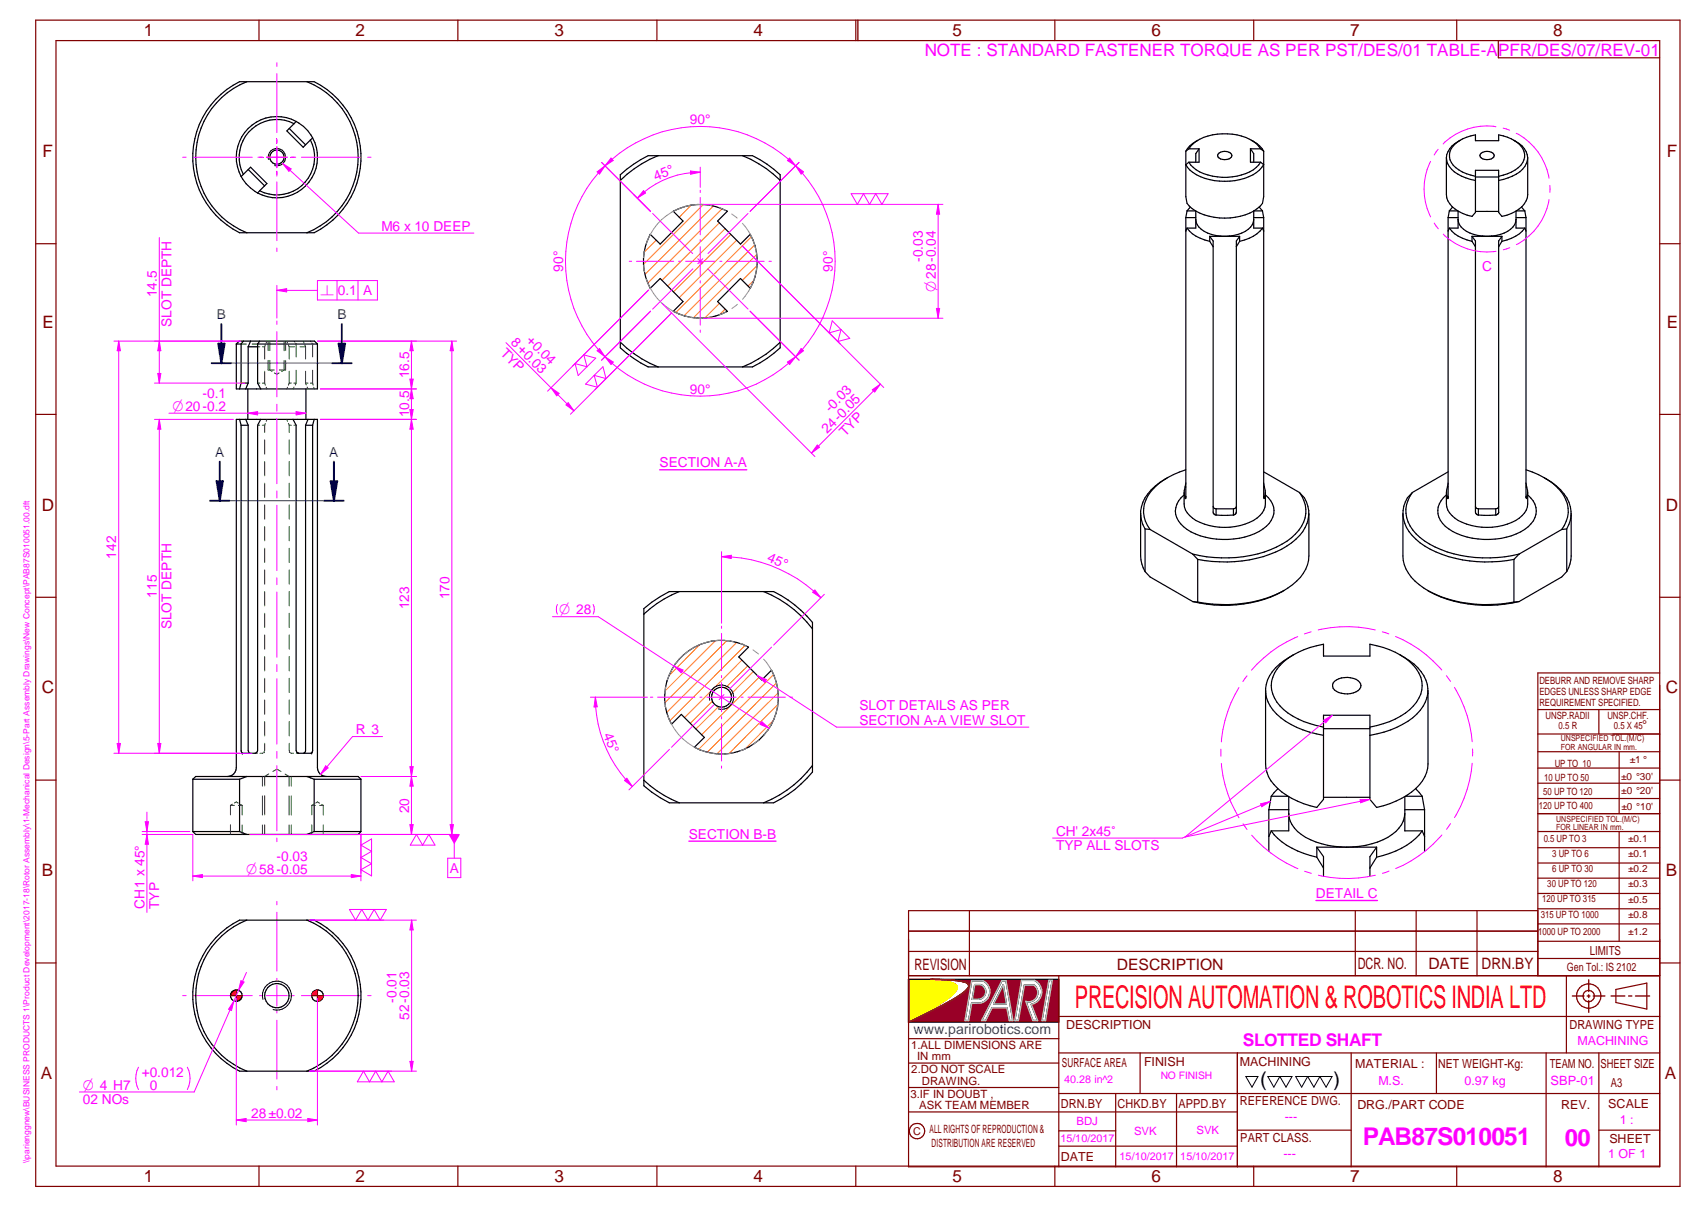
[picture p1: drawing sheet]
<svg xmlns="http://www.w3.org/2000/svg" width="420mm" height="297mm" viewBox="0 0 420 297" stroke-linecap="round" stroke-linejoin="round" font-family="sans-serif">
<g fill="none" stroke="#800000" stroke-width=".3">
<path d="M8.8 5h405v287h-405zM13.8 10h395v277h-395zM63.8 5v5M112.8 5v5M161.8 5v5M210.8 5v5M259.8 5v5M308.8 5v5M358.8 5v5M8.8 60h5M408.8 60h5M8.8 102h5"/>
<path d="M408.8 102h5M8.8 147h5M408.8 147h5M8.8 192h5M408.8 192h5M8.8 237h5M408.8 237h5M63.8 287v5M112.8 287v5M161.8 287v5M210.8 287v5M259.8 287v5"/>
<path d="M308.8 287v5M358.8 287v5"/>
</g>
<path d="M211.3 5v5" fill="none" stroke="#800000" stroke-width=".34"/>
<path d="M239.3 241.4h2.8a2.91 2.91 0 0 1 1.7 2.9 2.91 2.91 0 0 1-2.2 2.5l-2.3 .1-.7 4.3h-1zM246.7 241.3h1.1l1.7 9.9h-.9l-.6-3.2h-3.7l-1.5 3.2h-1zM251.6 241.3h3.2a3.2 3.2 0 0 1 1.7 3.2 3.2 3.2 0 0 1-2.5 2.7l1.6 4h-1.2l-1.8-4.8a2.25 2.25 0 0 0 2.8-1.1 2.25 2.25 0 0 0-.8-2.9h-2.3l-1.5 8.8h-.9zM258.3 241.3h.9l-1.7 9.9h-.9z" fill="none" stroke="#991b1e" stroke-width=".34"/>
<path d="M240.1 242.3h1.4a1.85 1.85 0 0 1 1.2 2 1.85 1.85 0 0 1-1.7 1.6h-1.5z" fill-rule="evenodd" fill="#990026"/>
<path d="M240.1 242.3h1.4a1.85 1.85 0 0 1 1.2 2 1.85 1.85 0 0 1-1.7 1.6h-1.5z" fill="none" stroke="#991b1e" stroke-width=".34"/>
<path d="M247.1 242.4l.8 4.7h-3.2z" fill="#990026"/>
<path d="M247.1 242.4l.8 4.7h-3.2z" fill="none" stroke="#991b1e" stroke-width=".34"/>
<path d="M238.4 242.1l-.2-.1a28.1 28.1 0 0 0-8.9-1l5.2 .9a1.32 1.32 0 0 1 1.2 1 1.32 1.32 0 0 1-.6 1.4l-3.3 2.5-8 4.7 5.6-2.7 5.3-2.8a10.3 10.3 0 0 0 3.9-3.3l-.2-.6M239.3 241.4h2.8a2.91 2.91 0 0 1 1.7 2.9 2.91 2.91 0 0 1-2.2 2.5l-2.3 .1-.7 4.3h-1zM240.1 242.3h1.4a1.85 1.85 0 0 1 1.2 2 1.85 1.85 0 0 1-1.7 1.6h-1.5zM246.7 241.3h1.1l1.7 9.9h-.9l-.6-3.2h-3.7l-1.5 3.2h-1zM247.1 242.4l.8 4.7h-3.2zM251.6 241.3h3.2a3.2 3.2 0 0 1 1.7 3.2 3.2 3.2 0 0 1-2.5 2.7l1.6 4h-1.2l-1.8-4.8a2.25 2.25 0 0 0 2.8-1.1 2.25 2.25 0 0 0-.8-2.9h-2.3l-1.5 8.8h-.9zM258.3 241.3h.9l-1.7 9.9h-.9z" fill="none" stroke="#000" stroke-width=".34"/>
<circle cx="238.4" cy="242.1" r=".17" fill="#000"/>
<path d="M240.1 242.3h1.4a1.85 1.85 0 0 1 1.2 2 1.85 1.85 0 0 1-1.7 1.6h-1.5zM247.1 242.4l.8 4.7h-3.2z" fill="none" stroke="#c0c0c0" stroke-width=".34"/>
<path d="M223.8 241h5.5l4.1 .6a2.41 2.41 0 0 1 2.3 1.4v.1a7.3 7.3 0 0 1-3.4 3.4l-8.5 5z" fill-rule="evenodd" fill="#ff0"/>
<path d="M223.8 241h5.5l5.2 .9a1.23 1.23 0 0 1 1.1 1.6l-1.3 1.5-2.5 1.8-8 4.7z" fill="none" stroke="#f1eb1f" stroke-width=".34"/>
<path d="M229.3 241l3.6 .5 2 .5a1.06 1.06 0 0 1 .8 .8 1.06 1.06 0 0 1-.3 1l-.9 1.1-3.5 2.5-7.2 4.1" fill="none" stroke="#ff0" stroke-width=".34"/>
<path d="M223.8 241v10.5" fill="none" stroke="#000" stroke-width=".34"/>
<path d="M223.8 241v10.5" fill="none" stroke="#000" stroke-width=".3"/>
<path d="M229.3 241l7.2 .4 1.7 .5 .3 .3 .1 .5-1.1 1.4-2.4 1.6-5.6 3.1-5.7 2.7h37v-10.5zM239.3 241.4h2.8a2.91 2.91 0 0 1 1.7 2.9 2.91 2.91 0 0 1-2.2 2.5l-2.3 .1-.7 4.3h-1zM251.6 241.3h3.2a3.2 3.2 0 0 1 1.7 3.2 3.2 3.2 0 0 1-2.5 2.7l1.6 4h-1.2l-1.8-4.8a2.25 2.25 0 0 0 2.8-1.1 2.25 2.25 0 0 0-.8-2.9h-2.3l-1.5 8.8h-.9zM258.3 241.3h.9l-1.7 9.9h-.9zM246.7 241.3h1.1l1.7 9.9h-.9l-.6-3.2h-3.7l-1.5 3.2h-1z" fill-rule="evenodd" fill="#990026"/>
<path d="M223.8 241h37v10.5h-37" fill="none" stroke="#000" stroke-width=".3"/>
<path d="M229.3 241h1a24.8 24.8 0 0 1 7.9 1l.2 .1" fill="none" stroke="#991b1e" stroke-width=".34"/>
<circle cx="238.4" cy="242.1" r=".17" fill="#991b1e"/>
<path d="M223.8 251.5l6.1-2.9 6.1-3.4-4.9 2.7zM229.3 241l2.9 .1a15.2 15.2 0 0 1 6.1 .9l.3 .4M236.8 244.6l-.8 .6M237.5 244.1l-.7 .5M238.1 243.5l-.6 .6M238.5 242.1l.1 .4M238.6 242.4l-.4 1M238.6 242.7l-.3 .6-.8 .8" fill="none" stroke="#991b1e" stroke-width=".34"/>
<path d="M239.3 241.4h2.8a2.91 2.91 0 0 1 1.7 2.9 2.91 2.91 0 0 1-2.2 2.5l-2.3 .1-.7 4.3h-1zM246.7 241.3h1.1l1.7 9.9h-.9l-.6-3.2h-3.7l-1.5 3.2h-1zM251.6 241.3h3.2a3.2 3.2 0 0 1 1.7 3.2 3.2 3.2 0 0 1-2.5 2.7l1.6 4h-1.2l-1.8-4.8a2.25 2.25 0 0 0 2.8-1.1 2.25 2.25 0 0 0-.8-2.9h-2.3l-1.5 8.8h-.9zM258.3 241.3h.9l-1.7 9.9h-.9z" fill="none" stroke="#c0c0c0" stroke-width=".34"/>
<g fill="none" stroke="#800000" stroke-width=".3">
<path d="M394.7 10h-25.7v4.2h39.8M378.7 174.6h30.1M393.8 174.6v6M408.8 168.6v118.5h-185v-63h154.9M408.8 165.6h-30.1v74.5M378.7 185h30.1M378.7 189h30.1M378.7 192.7h30.1M378.7 196.5h30.1M378.7 180.6h30.1M398.8 185v15.2M378.7 200.2h30.1"/>
<path d="M378.7 204.6h30.1M378.7 208.6h30.1M378.7 212.4h30.1M378.7 216.1h30.1M378.7 219.9h30.1M398.8 204.6v27M223.8 229.2h154.9M223.8 234.1h154.9M238.7 224.1v16M333.8 224.1v16M348.8 224.1v16M363.8 224.1v16"/>
<path d="M378.7 223.6h30.1M378.7 227.4h30.1M378.7 231.6h30.1M378.7 235.9h30.1M223.8 255.6h37M223.8 240.1h185M260.8 240.1v47M260.8 250.1h148M260.8 259.1h148M280.8 259.1v10M304.7 259.1v28M332.8 259.1v28"/>
<path d="M353.8 259.1v10M380.8 259.1v28M385.8 240.1v19M393.8 259.1v28M398 243.5l7.6-1.6v6.4l-7.6-1.6zM223.8 273.6h80.9M223.8 267.6h37M223.8 261.6h37M260.8 278.3h14M260.8 269.1h148M274.8 269.1v18M289.8 269.1v18"/>
<path d="M304.7 278.1h28.1M393.8 278.1h15M260.8 282.1h43.9"/>
<circle cx="391.3" cy="245.1" r="2.99"/>
<circle cx="391.3" cy="245.1" r="1.39"/>
<circle cx="225.8" cy="278.3" r="1.9"/>
</g>
<path d="M387.3 245.1h2.8M390.9 245.1h.7M391.3 241.1v2.9M391.3 244.8v.7M391.3 246.3v2.8M392.4 245.1h2.9M396.8 245.1h3.4M401.1 245.1h.8M402.8 245.1h3.5" fill="none" stroke="#800000" stroke-width=".34"/>
<g fill="none" stroke="#000" stroke-width=".3">
<path d="M58.2 84.7l.7-.8h18.6l.7 .8M58.2 84.7h1.2M58.2 84.7v11h20v-11M59.4 84.7v9.6M59.4 94.3l-.4 1.4M59.4 94.3h1.7M59.9 83.9l-.5 .8M61 95.7v7.5M61.1 85.3v9M61.1 85.3h2.3M61.1 94.3l-.6 1.4M61.7 83.9l-.6 1.4"/>
<path d="M63.4 84.7h14.8M63.4 84.7v9.6l.8 1.4M64 83.9l-.6 .8M75.3 95.7v7.5M59 103.2l.4 1.4M59.4 104.6h1.7M60.5 103.2l.6 1.4M61.1 104.6v80.1l.3 .6 .2 .1M64.2 103.2l-.8 1.4v80.1l-.2 .6-.4 .1h-3l-.2-.1-.2-.6v-80.1M72.2 103.2l.7 1.4v80.1l.2 .5 .5 .2h3l.4-.6v-80.2M75.3 104.6v80.1l-.1 .3-.5 .4M75.3 104.6h1.7"/>
<path d="M75.9 103.2l-.6 1.4M77.4 103.2l-.4 1.4M47.5 191.8h11.5M47.5 191.8l.7-.7h40l.7 .7M47.5 191.8v12.8M56 191.1a2.17 2.17 0 0 0 2.2-2.2v-85.7h20v85.7a2.17 2.17 0 0 0 2.1 2.2M59 191.8v12.8M59.7 185.3h.1M60.8 191.1l-1.8 .7M75.6 191.1l1.8 .7M76.7 185.3h.1M77.4 191.8h11.5"/>
<path d="M77.4 191.8v12.8M88.9 191.8v12.8M47.5 204.6l.7 .8h40l.7-.8M47.5 204.6h11.5M59 204.6l1.8 .8M77.4 204.6h11.5M77.4 204.6l-1.8 .8"/>
</g>
<g fill="none" stroke="#008000" stroke-width=".25">
<path d="M59.4 84.7h1.3M62.1 84.7h1.3M63.4 85.3h.6M63.4 94.3h.6M64.6 85.3h.6M64.6 94.3h.6M65.2 85.3v3M65.2 91.4v2.9M65.2 94.3l.2 .5M65.4 84.9l-.2 .4M65.6 95.3l.1 .4M65.7 83.9l-.1 .5"/>
<path d="M66 88.7v2.4h.2M66 83.9v2.4M66.3 91.1h1.3M66.5 83.9v2.4M66.5 88.7v2.4l.5 .3M67.6 91.8l.6 .3 .5-.3M68.8 91.1h1.3M70 83.9v2.4M70 88.7v2.4l-.6 .3M70.3 88.7v2.4h-.1M70.3 83.9v2.4M70.6 83.9l.2 .5"/>
<path d="M70.8 95.3l-.2 .4M71 84.9l.2 .4M71.2 85.3v3M71.2 91.4v2.9M71.2 85.3h1.3M71.2 94.3h.5M71.2 94.3l-.2 .5M72.4 94.3h.5M72.4 83.9l.2 .3M72.4 95.2l-.2 .5M72.8 84.5l.1 3.3M72.9 91.1v3.2"/>
<path d="M72.9 94.3l-.2 .4M73.9 85.3h1.4M74.7 83.9l.2 .5M75.1 84.9l.2 .4M75.3 94.3h.6M75.3 85.3v3M75.3 91.4v2.9M75.3 94.3l.1 .4M75.6 95.2l.3 .5M76.4 83.9l.2 .2M76.4 94.3h.6M76.8 84.4l.2 .3v3.1"/>
<path d="M77 91.1v3.2M77 94.3l.1 .5M77.2 95.3l.2 .4M63.4 104.6h.6M64.6 104.6h.6M65.2 104.6v1.8M65.2 108.2v3.6M65.2 113.6v3.5M65.2 118.9v3.5M65.4 104.2l-.2 .4M65.7 103.2l-.1 .5M70.6 103.2l.2 .5"/>
<path d="M71 104.2l.2 .4M71.2 104.6v1.8M71.2 108.2v3.6M71.2 113.6v3.5M71.2 118.9v3.5M71.2 104.6h.5M72.4 104.6h.5M65.2 124.2v3.6M65.2 129.6v3.5M65.2 134.9v3.5M71.2 124.2v3.6M71.2 129.6v3.5"/>
<path d="M71.2 134.9v3.5M65.2 140.3v3.5M65.2 145.6v3.5M65.2 150.9v3.5M65.2 156.3v3.5M71.2 140.3v3.5M71.2 145.6v3.5M71.2 150.9v3.5M71.2 156.3v3.5M65.2 161.6v3.5M65.2 166.9v3.5M65.2 172.3v3.5"/>
<path d="M65.2 177.6v3.5M71.2 161.6v3.5M71.2 166.9v3.5M71.2 172.3v3.5M71.2 177.6v3.5M56.8 198.2h.9M56.8 198.2v2.3M57.2 197.9l-.4 .3M57.7 197.6l.5-.2 .5 .3M58.7 198.2h.9M59.2 198l.4 .2M59.6 198.2v2.4"/>
<path d="M62.8 185.4h.6M64.6 191.1v2.4M64.6 195.9v4.7M64.8 185.3l-.8 .1M65.1 185h.1M65.1 185l-.2 .2M65.2 182.9l-.1 1.9M65.2 195.8v4.7M66.2 190.5l-1 .6v2.3M67.2 189.9l1-.6 1 .6M70.2 190.5l1 .6v2.4M71.2 195.9v4.7"/>
<path d="M71.2 182.9v1.8M71.3 185h.1M71.3 185l.1 .2M71.6 185.3l.7 .1M71.7 191.1v2.4M71.7 195.9v4.7M73 185.4h.6M76.8 198.2h.9M76.8 198.2v2.3M77.2 197.9l-.4 .3M77.8 197.6l.4-.2 .5 .3M78.7 198.2h.9"/>
<path d="M79.2 198l.4 .2M79.6 198.2v2.4M56.8 203v2.4M59.6 203v2.4M64.6 203v2.4M65.2 203v2.4M71.2 203v2.4M71.7 203v2.4M76.8 203v2.4M79.6 203v2.4"/>
</g>
<g fill="none" stroke="#f0f" stroke-width=".25">
<path d="M68.2 79v.8M68.2 81.6v16.1M68.2 99.5v1.7M68.2 103v16M68.2 120.8v1.8M68.2 124.3v16.1M68.2 142.2v1.7M68.2 145.7v16.1M68.2 163.5v1.8M68.2 167v16.1M68.2 184.9v1.7M68.2 188.4v16.1"/>
<path d="M68.2 206.2v.9M68.2 221.8v.9M68.2 224.5v14.5M45 245h.8M47.7 245h14.4M63.9 245h.9M65.6 245h5.2M68.2 240.7v.9M68.2 242.4v5.2M68.2 248.5v.8M68.2 251.1v14.5M71.6 245h.9"/>
<path d="M74.2 245h14.5M90.5 245h.9M68.2 267.4v.8"/>
</g>
<g fill="#f00">
<path d="M57.1 244.2l.6-.5 .5-.1v1.4h-1.4z" fill-rule="evenodd"/>
<path d="M58.2 245h1.4a1.48 1.48 0 0 1-1.4 1.5z" fill-rule="evenodd"/>
</g>
<g fill="none" stroke="#000" stroke-width=".3">
<path d="M53.1 230.8a20.2 20.2 0 0 1 5.9-4.4h18.4a20.7 20.7 0 0 1 11.5 18.6 20.7 20.7 0 0 1-11.5 18.6h-18.4a20.8 20.8 0 0 1-5.9-32.8zM60.8 226.4a20 20 0 0 0-12.6 18.6 20 20 0 0 0 12.6 18.6M75.6 226.4a20 20 0 0 1 12.6 18.6 20 20 0 0 1-12.6 18.6"/>
<circle cx="58.2" cy="245" r="1.44"/>
<circle cx="68.2" cy="245" r="2.99"/>
<circle cx="78.2" cy="245" r="1.43"/>
</g>
<path d="M64.8 246a3.6 3.6 0 0 1 3.1-4.5 3.6 3.6 0 0 1 3.9 3.8 3.6 3.6 0 0 1-4.5 3.2" fill="none" stroke="#000" stroke-width=".25"/>
<path d="M56.8 245h2.8M58.2 243.6v2.9" fill="none" stroke="#800000" stroke-width=".3"/>
<g fill="#f00">
<path d="M77 244.2l.3-.3 .9-.3v1.4h-1.4z" fill-rule="evenodd"/>
<path d="M78.2 245h1.4a1.4 1.4 0 0 1-1.4 1.5z" fill-rule="evenodd"/>
</g>
<path d="M76.8 245h2.8M78.2 243.6v2.9" fill="none" stroke="#800000" stroke-width=".3"/>
<g fill="none" stroke="#000" stroke-width=".3">
<path d="M53.1 24.5a20.2 20.2 0 0 1 5.9-4.4h18.4a20.7 20.7 0 0 1 11.5 18.6 20.7 20.7 0 0 1-11.5 18.6h-18.4a20.8 20.8 0 0 1-5.9-32.8zM60.8 20.1a20 20 0 0 0-12.6 18.6 20 20 0 0 0 12.6 18.6M71.2 31.6l4.1 4M72.4 30.4a9.3 9.3 0 0 0-10.8 1.7 9.3 9.3 0 0 0-1.7 10.8M72.4 30.4l-1.8 1.8 4.1 4 1.7-1.7M72.9 29.9l-.5 .5M72.9 29.9a10 10 0 0 0-11.8 1.7 10 10 0 0 0-1.7 11.8M72.9 29.9a9.5 9.5 0 0 1 4.1 4.1M75.6 20.1a20 20 0 0 1 12.6 18.6 20 20 0 0 1-12.6 18.6M76.4 34.5a9.3 9.3 0 0 1-1.7 10.7 9.3 9.3 0 0 1-10.7 1.7M77 34a10 10 0 0 1-1.7 11.8 10 10 0 0 1-11.9 1.7M77 34l-.6 .5"/>
<path d="M59.4 43.4a10.1 10.1 0 0 0 4 4.1M59.9 42.9l1.8-1.8 4 4.1-1.7 1.7M59.9 42.9l-.5 .5M61.1 41.7l4.1 4.1M64 46.9l-.6 .6"/>
<circle cx="68.2" cy="38.7" r="1.76"/>
</g>
<path d="M66.1 39.2a2.16 2.16 0 0 1 1.9-2.7 2.16 2.16 0 0 1 2.4 2.4 2.16 2.16 0 0 1-2.8 1.9" fill="none" stroke="#000" stroke-width=".25"/>
<path d="M65.6 38.7h5.2M68.2 36.1v5.2" fill="none" stroke="#f0f" stroke-width=".25"/>
<path d="M71.8 38.7h.8M72.8 38.7h.1" fill="none" stroke="#f0f" stroke-width=".25"/>
<path d="M68.2 34.2v.9" fill="none" stroke="#f0f" stroke-width=".25"/>
<path d="M63.5 38.7h.1M63.7 38.7h.9" fill="none" stroke="#f0f" stroke-width=".25"/>
<g fill="none" stroke="#f0f" stroke-width=".25">
<path d="M68.2 15.5v.8M68.2 18.1v14.5M45 38.7h.8M47.7 38.7h14.4M63.9 38.7h.9M65.6 38.7h5.2M68.2 34.4v.9M68.2 36.1v5.2M71.6 38.7h.9M74.2 38.7h14.5M90.5 38.7h.9M68.2 42.1v1"/>
<path d="M68.2 43.3h.1M68.2 44.7v14.5M68.2 61v.9M58.2 245.7v31.2M78.2 245.7v31.2M58.2 275.6l2.4-.3v.8z"/>
</g>
<path d="M58.2 275.6l2.4-.3v.8z" fill="#f0f"/>
<path d="M75.8 275.3l2.4 .3-2.4 .5z" fill="none" stroke="#f0f" stroke-width=".25"/>
<path d="M75.8 275.3l2.4 .3-2.4 .5z" fill="#f0f"/>
<path d="M76.3 226.4h26.3M58.2 275.6h20M76.3 263.6h26.3M101 261.2h.8l-.4 2.4z" fill="none" stroke="#f0f" stroke-width=".25"/>
<path d="M101 261.2h.8l-.4 2.4z" fill="#f0f"/>
<path d="M101.4 226.4l.4 2.5h-.8z" fill="none" stroke="#f0f" stroke-width=".25"/>
<path d="M101.4 226.4l.4 2.5h-.8z" fill="#f0f"/>
<path d="M47.5 205.4v11.4M47.5 215.6l2.4-.4v.8zM88.9 205.4v11.4M101.4 226.4v37.2" fill="none" stroke="#f0f" stroke-width=".25"/>
<path d="M47.5 215.6l2.4-.4v.8z" fill="#f0f"/>
<path d="M86.5 215.2l2.4 .4-2.4 .4z" fill="none" stroke="#f0f" stroke-width=".25"/>
<path d="M86.5 215.2l2.4 .4-2.4 .4z" fill="#f0f"/>
<path d="M88.9 191.1h13.7M47.5 215.6h41.4M88.9 205.1v9.8M88.9 208l2.6-1.5v9.1l-2.6-1.6 2.6-1.4-2.6-1.6 2.6-1.5zM88.9 205.4h13.7M101 202.9h.8l-.5 2.5zM76.1 226.4h18.4M86.1 223.8h9.1l-1.6 2.6-1.5-2.6-1.5 2.6-1.5-2.6-1.5 2.6zM76.1 263.6h20.4M89.5 263.6l1.5 2.6 1.5-2.6 1.6 2.6 1.5-2.6 1.5 2.6h-9.1z" fill="none" stroke="#f0f" stroke-width=".25"/>
<path d="M101 202.9h.8l-.5 2.5z" fill="#f0f"/>
<path d="M101.3 191.1l.5 2.4h-.8z" fill="none" stroke="#f0f" stroke-width=".25"/>
<path d="M101.3 191.1l.5 2.4h-.8z" fill="#f0f"/>
<path d="M78.2 83.9h34.3M101.3 191.1v14.3M88.9 205.4h23.6M110.9 202.9h.8l-.4 2.5z" fill="none" stroke="#f0f" stroke-width=".25"/>
<path d="M110.9 202.9h.8l-.4 2.5z" fill="#f0f"/>
<path d="M111.3 83.9l.4 2.4h-.8z" fill="none" stroke="#f0f" stroke-width=".25"/>
<path d="M111.3 83.9l.4 2.4h-.8z" fill="#f0f"/>
<path d="M111.3 83.9v121.5M78.9 103.2h23.7M88.9 191.1h13.7M101 188.7h.8l-.5 2.4zM88.7 205.4h17.8M102.6 205.4l1.5 2.6 1.5-2.6 1.5 2.6h-6.1z" fill="none" stroke="#f0f" stroke-width=".25"/>
<path d="M101 188.7h.8l-.5 2.4z" fill="#f0f"/>
<path d="M101.3 103.2l.5 2.4h-.8z" fill="none" stroke="#f0f" stroke-width=".25"/>
<path d="M101.3 103.2l.5 2.4h-.8z" fill="#f0f"/>
<path d="M78.2 83.9h24.4M78.9 95.7h23.7M101.3 83.9l.5 2.4h-.8zM101.3 103.2v87.9" fill="none" stroke="#f0f" stroke-width=".25"/>
<path d="M101.3 83.9l.5 2.4h-.8z" fill="#f0f"/>
<path d="M101 93.3h.8l-.5 2.4z" fill="none" stroke="#f0f" stroke-width=".25"/>
<path d="M101 93.3h.8l-.5 2.4z" fill="#f0f"/>
<path d="M78.9 95.7h23.7M101.3 83.9v11.8M101.3 95.7l.5 2.4h-.8zM78.9 103.2h23.7" fill="none" stroke="#f0f" stroke-width=".25"/>
<path d="M101.3 95.7l.5 2.4h-.8z" fill="#f0f"/>
<path d="M101 100.8h.8l-.5 2.4z" fill="none" stroke="#f0f" stroke-width=".25"/>
<path d="M101 100.8h.8l-.5 2.4z" fill="#f0f"/>
<path d="M101.3 95.7v7.5M38 103.2h19.5M38 185.4h21M38.9 183h.7l-.4 2.4z" fill="none" stroke="#f0f" stroke-width=".25"/>
<path d="M38.9 183h.7l-.4 2.4z" fill="#f0f"/>
<path d="M39.2 103.2l.4 2.4h-.7z" fill="none" stroke="#f0f" stroke-width=".25"/>
<path d="M39.2 103.2l.4 2.4h-.7z" fill="#f0f"/>
<path d="M39.2 103.2v82.2" fill="none" stroke="#f0f" stroke-width=".25"/>
<path d="M54.5 89.4h.9M57.1 89.4h24.4M83.3 89.4h.9" fill="none" stroke="#00f" stroke-width=".25"/>
<path d="M54.5 79.8v9.6h2.4M81.8 89.4h2.4" fill="none" stroke="#00f" stroke-width=".51"/>
<path d="M53.8 84.6h1.5l-.8 4.8z" fill="#00f"/>
<path d="M84.2 79.8v9.6M53.8 84.6h1.5l-.8 4.8z" fill="none" stroke="#00f" stroke-width=".51"/>
<path d="M83.4 84.6h1.6l-.8 4.8z" fill="#00f"/>
<path d="M52.1 89.4h2.4M83.4 84.6h1.6l-.8 4.8zM84.2 89.4h2.4M54.1 113.6v9.6h2.4M79.8 123.2h2.4" fill="none" stroke="#00f" stroke-width=".51"/>
<g fill="none" stroke="#ff8000" stroke-width=".25">
<path d="M172.4 158.6l-7.6 7.7M176.2 157.7l-12.4 12.4M179 157.6l-15.2 15.3M181.4 158.1l-17.2 17.2M183.5 158.8l-18.5 18.6M175.5 172.6l-5.5 5.4M176.9 173.9l-5.5 5.5M182.7 162.5l-14.1 14.1M184.1 163.9l-5.5 5.4M185.5 165.3l-5.5 5.5M186.9 166.7l-14.1 14.1M190.4 177.4l-6.9 6.9"/>
<path d="M190.5 166l-18.4 18.4M191.3 168.1l-17.1 17M191.5 173.4l-12 12.1M191.6 170.5l-15 15"/>
</g>
<g fill="none" stroke="#000" stroke-width=".3">
<path d="M158.6 149.8l1.9-1.6 4.3-2.6h25.7a29.2 29.2 0 0 1 9.6 7.6v36.8a27.8 27.8 0 0 1-9.6 7.6h-25.7l-4.3-2.7-1.9-1.5zM167.3 145.6a27.9 27.9 0 0 0-8.7 5.5M188.1 145.6a28.4 28.4 0 0 1 12 9.2M167.2 162.3a14 14 0 0 1 17.2-3l-2.5 2.4 5.7 5.6 2.4-2.4a14 14 0 0 1-2.4 16.6 14 14 0 0 1-16.6 2.4l2.5-2.4-5.7-5.7-2.4 2.4a14 14 0 0 1 1.8-15.9zM158.6 192a27.8 27.8 0 0 0 8.7 5.6M200.1 188.4a28.1 28.1 0 0 1-12 9.2"/>
<circle cx="177.7" cy="171.6" r="2.45"/>
</g>
<path d="M174.8 172.3a3 3 0 0 1 2.6-3.7 3 3 0 0 1 3.3 3.2 3 3 0 0 1-3.8 2.7" fill="none" stroke="#000" stroke-width=".25"/>
<path d="M180.6 157.9a14 14 0 0 0-16.2 9.4M182.3 158.4l1.6 .6M185.5 159.9l1.3 1.1M163.7 172.5l.2 1.7M163.9 169l-.2 1.7M164.4 175.9a13.9 13.9 0 0 0 16.2 9.4M188.1 162.2a14 14 0 0 1 0 18.7M183.9 184.1l-1.5 .7M186.8 182.2l-1.3 1" fill="none" stroke="#949494" stroke-width=".25"/>
<g fill="none" stroke="#f0f" stroke-width=".25">
<path d="M177.7 154.1v.5M177.7 155.9v9.2M190 159.3l-10.4 10.4M160.2 171.6h.6M162 171.6h9.1M172.4 171.6h.5M174.1 171.6h7.2M175.8 173.4l-10.4 10.5M177.7 166.2v.6M177.7 168v7.2M177.7 176.4v.5M177.7 178.1v9.2"/>
<path d="M178.3 170.9l-1.2 1.3M182.5 171.6h.5M184.2 171.6h9.2M194.6 171.6h.6M177.7 188.5v.6"/>
</g>
<path d="M169.7 207h21.4" fill="none" stroke="#f0f" stroke-width=".34"/>
<path d="M54.1 123.2h.8M56.8 123.2h22.8M81.4 123.2h.8" fill="none" stroke="#00f" stroke-width=".25"/>
<path d="M53.3 118.4h1.6l-.8 4.8z" fill="#00f"/>
<path d="M53.3 118.4h1.6l-.8 4.8zM82.2 113.6v9.6" fill="none" stroke="#00f" stroke-width=".51"/>
<path d="M81.4 118.4h1.6l-.8 4.8z" fill="#00f"/>
<path d="M81.4 118.4h1.6l-.8 4.8zM51.7 123.2h2.4M82.2 123.2h2.5" fill="none" stroke="#00f" stroke-width=".51"/>
<g fill="none" stroke="#ff8000" stroke-width=".25">
<path d="M160.2 57.7l-.1 .1M161.6 59.1l-2.9 3M166 51.9l-.1 .1M170.2 50.5l-2.9 3M173.2 50.3l-14.7 14.7M175.7 50.7l-16.8 16.8M177.2 54.9l-14.2 14.1M177.8 51.4l-18.3 18.3M178.6 56.3l-14.1 14.1M180 57.7l-14.1 14.1M181.4 59.1l-14.1 14.1M185.1 58.3l-18.7 18.6"/>
<path d="M177.2 74.7l-3.6 3.5M178.6 76.1l-1.4 1.4M185.6 69l-1.4 1.4M185.9 60.3l-17.4 17.4M186.3 62.7l-15.5 15.5M186.4 65.4l-3.6 3.6"/>
</g>
<path d="M162.1 38.3a27.9 27.9 0 0 0-9.3 6.1M182.9 38.3a29.1 29.1 0 0 1 9.2 6.1M152.8 43a30.2 30.2 0 0 1 6.8-4.7h25.7a27.7 27.7 0 0 1 6.8 4.7v42.6a27.7 27.7 0 0 1-6.8 4.7h-25.7a30.2 30.2 0 0 1-6.8-4.7zM160.1 57.7l2.5 2.4 5.6-5.7-2.4-2.4a14.1 14.1 0 0 1 13.3 0l-2.4 2.4 5.7 5.7 2.4-2.4a13.7 13.7 0 0 1 0 13.3l-2.4-2.5-5.7 5.7 2.4 2.4a14.1 14.1 0 0 1-13.3 0l2.4-2.4-5.6-5.7-2.5 2.5a14 14 0 0 1 0-13.3zM152.8 84.2a28.3 28.3 0 0 0 9.3 6.1M192.1 84.2a27.8 27.8 0 0 1-9.2 6.1" fill="none" stroke="#000" stroke-width=".3"/>
<g fill="none" stroke="#f0f" stroke-width=".25">
<path d="M160.7 52.5l9.9 9.9M172.5 46.8v.6M172.5 48.6v9.2M172.5 59v.5M184.2 52.5l-9.8 9.9M155 64.3h.6M156.7 64.3h9.2M167.1 64.3h.6M168.9 64.3h7.2M170.6 66.2l-9.9 9.9M171.9 63.7l1.1 1.2M172.5 60.7v7.2"/>
<path d="M172.5 69.1v.5M172.5 70.8v9.2M173.1 63.7l-1.2 1.2M174.3 66.2l9.9 9.9M177.3 64.3h.5M179 64.3h9.2M189.4 64.3h.6M172.5 81.2v.6M72.9 101.3l2.4 .4-2.4 .4z"/>
</g>
<path d="M175.4 50.6a14 14 0 0 0-16.2 9.4M177.1 51.1l1.6 .7M180.2 52.7l1.4 1M182.8 54.9a13.9 13.9 0 0 1 .1 18.8M158.5 65.2l.2 1.7M158.7 61.7l-.2 1.7M159.2 68.7a14 14 0 0 0 16.2 9.3M178.7 76.8l-1.6 .7M181.6 74.9l-1.4 1" fill="none" stroke="#949494" stroke-width=".25"/>
<path d="M162.5 115.6h21.4" fill="none" stroke="#f0f" stroke-width=".34"/>
<path d="M72.9 101.3l2.4 .4-2.4 .4z" fill="#f0f"/>
<path d="M61 101.7l2.4-.4v.8z" fill="none" stroke="#f0f" stroke-width=".25"/>
<path d="M61 101.7l2.4-.4v.8z" fill="#f0f"/>
<path d="M28.1 83.9h31.1M29.2 83.9l.5 2.4h-.8zM41.6 101.7h33.7M28.1 185.4h34" fill="none" stroke="#f0f" stroke-width=".25"/>
<path d="M29.2 83.9l.5 2.4h-.8z" fill="#f0f"/>
<path d="M28.9 183h.8l-.5 2.4z" fill="none" stroke="#f0f" stroke-width=".25"/>
<path d="M28.9 183h.8l-.5 2.4z" fill="#f0f"/>
<path d="M69.6 40.3l18.7 17.1M29.2 83.9v101.5" fill="none" stroke="#f0f" stroke-width=".25"/>
<g fill="none" stroke="#000" stroke-width=".3">
<path d="M292 37.2v11.2a4 4 0 0 0 2.5 3.5M292.8 39.9l-.8 .6a9.4 9.4 0 0 0 7.1 3.9 14.2 14.2 0 0 0 11.1-2.5l1-1.4-.7-.6M292.8 36.6h2.5M292.8 39.9a8.8 8.8 0 0 0 7 3.6 12.9 12.9 0 0 0 9.6-2.3l1.1-1.3M292.8 36.6l-.8 .6M295.1 34.5l-.6 .3a5.7 5.7 0 0 0-2.5 2.4M295.3 36.6l-.8 1.2v2.1M295.3 36.6v3.3h-2.5M300.2 37.7a2.12 2.12 0 0 1 3.2 .6 2.03 2.03 0 0 1-3.5 0zM308 36.6l.8 1.2v2.1M308 36.6h2.5M308 36.6v3.3h2.5"/>
<path d="M308.2 34.5l.5 .3M308.7 34.8l.7 .5 1.1 1.3M308.7 34.8a14.2 14.2 0 0 0-14.1 0l-1.4 1.2-.4 .6M308.7 34.8a6.2 6.2 0 0 1 2.5 2.4M310.5 36.6l.7 .6M311.2 37.2v11.2a4 4 0 0 1-2.4 3.5M356.2 38.9v9a5.6 5.6 0 0 0 4 4.6l2.3 .8 .9-1v-10.4h5.7v10.4l.8 1a7.7 7.7 0 0 0 6.3-4.6v-9.8M359.7 34.5a5 5 0 0 0-3.4 5 6.4 6.4 0 0 0 4.7 4.3l2.4 .6M364.8 37.7a2.12 2.12 0 0 1 3.2 .6 2.03 2.03 0 0 1-3.5 0zM372.8 34.5a5 5 0 0 1 3.4 5 6.4 6.4 0 0 1-4.8 4.3l-2.3 .6M292 53.6v68.7M292 53.6h2.5"/>
<path d="M292.3 51.9h2.1M292.3 56.1a8.8 8.8 0 0 0 5.6 3.3M292.3 56.1l-.3 .8M292.3 51.9l-.3 1.7M293.1 51l-.8 .9M294.5 54a4 4 0 0 0 2.9 3.4 11 11 0 0 0 10-1 3.1 3.1 0 0 0 1.4-2.4M294.5 51.9v4.2h-2.2M294.5 51.9a15.5 15.5 0 0 0 14.3 0M297.9 58.2h7.4M297.9 58.2l.9 1.1v66.7l.3 .6 .4 .1M297.9 59.4l.9 1.3M297.9 58.2v1.2"/>
<path d="M305.3 58.2l-.8 1.1v66.7l-.1 .4-.6 .3M305.3 59.4l-.8 1.3M305.3 58.2v1.2M308.8 51.9v4.2h2.1M308.8 53.6h2.4M308.9 51.9h2M310.1 51l.8 .9M310.9 56.1a9.1 9.1 0 0 1-5.6 3.3M310.9 51.9l.3 1.7M310.9 56.1l.3 .8M311.2 53.6v68.7M356.6 53.6h2.5"/>
<path d="M356.6 53.6v68.7M356.9 51.9h2.1M356.9 56.1a8.8 8.8 0 0 0 5.6 3.3M356.9 56.1l-.3 .8M356.9 51.9l-.3 1.7M357.7 51l-.8 .9M359.1 51.9v4.2h-2.2M359.1 54a4 4 0 0 0 2.9 3.4 11 11 0 0 0 10-1 3.1 3.1 0 0 0 1.4-2.4M362.5 58.2h7.4M362.5 58.2l.9 1.1v66.7l.3 .6 .4 .1M362.5 59.4l.9 1.3M362.5 58.2v1.2"/>
<path d="M363.4 43.4a8.1 8.1 0 0 1-6.3-4.1 3.9 3.9 0 0 1 2.2-4.6 10.9 10.9 0 0 1 4.1-1.5v1.4h5.7v-1.4a7.7 7.7 0 0 1 6.2 4 3.9 3.9 0 0 1-2.1 4.6 12 12 0 0 1-4.1 1.6M363.4 52h5.7M363.4 43.6h5.7M369.9 58.2l-.8 1.1v66.9l-.2 .3-.5 .2M369.9 59.4l-.8 1.3M369.9 58.2v1.2M373.4 53.6h2.4M373.4 51.9v4.2h2.1M373.5 51.9h2M374.7 51l.8 .9M375.5 56.1a9.1 9.1 0 0 1-5.6 3.3M375.5 56.1l.3 .8"/>
<path d="M375.5 51.9l.3 1.7M375.8 53.6v68.7M287.5 117.6a12 12 0 0 0-6.4 7.1 7.3 7.3 0 0 0 .9 5.5M291.9 119.8l-.2 1.7 .2 .8h.1M291.9 119.8h.1M292 115.6a16.4 16.4 0 0 0-9.3 6.4 7.1 7.1 0 0 0 .5 8.3M292 118.9l-.1 .9M311.2 116.1l8.8 5.1M311.2 119.8h.2M311.2 118.9l.2 .9M311.4 119.8l.2 .9-.2 1.6M356.5 119.8h.1"/>
<path d="M356.5 119.8a10.3 10.3 0 0 0 .1 5.7 9.1 9.1 0 0 0 7 4.1 13.9 13.9 0 0 0 11.3-2.7 3.9 3.9 0 0 0 1.3-2.9v-2.9M356.6 116.1l-8.8 5.1M356.6 118.9l-.1 .9M375.8 119.8h.2M375.8 115.6a16.4 16.4 0 0 1 9.3 6.4 7.1 7.1 0 0 1-.5 8.3M375.8 118.9l.2 .9M376 119.8l.2 .9-.2 1.6M380.4 117.6a11.9 11.9 0 0 1 6.3 7.1 7.3 7.3 0 0 1-.8 5.5M280.9 126.3v10.5a8.1 8.1 0 0 0 1.1 3.9M282 130.2l1.2 .1M282 130.2v10.5M283.2 130.3l10.5 6.1"/>
<path d="M291.6 121.1a6 6 0 0 0 1.4 5.8 13.1 13.1 0 0 0 9.9 2.9 11.2 11.2 0 0 0 8-3.6 6.4 6.4 0 0 0 .7-5.1M291.6 121.8a4.7 4.7 0 0 0-.1 7.8 17.3 17.3 0 0 0 13.8 2.9 11.2 11.2 0 0 0 7.8-4.4 4.6 4.6 0 0 0-1.5-6.3M291.9 122.4h.1M292 122.5h.1M292 122.4h.1M292 122.3v.1M293.7 136.4l1.3 1.3M295 137.7v10.5M298.8 124.6l.3 .5 .4 .1M299.5 125.2h4.3M299.5 126.7h4.3M299.5 125.2v1.5"/>
<path d="M303.8 125.2v1.5M304.5 124.6l-.1 .3-.6 .3M311.2 122.3h.2M311.2 122.3l.1 .2M311.3 122.5h.1M311.4 122.4h.1M311.4 122.3h.1M320 121.2a7.3 7.3 0 0 1 .1 10.6 22.9 22.9 0 0 1-14.2 6.2 37.2 37.2 0 0 1-10.9-.3M320 121.2a7.4 7.4 0 0 1-.9 10.2 22.2 22.2 0 0 1-12.8 5.6 34.3 34.3 0 0 1-12.6-.6M322.4 126.3v10.5a9.9 9.9 0 0 1-5.2 7.9 31.1 31.1 0 0 1-22.2 3.5M345.5 126.3v10.5a10 10 0 0 0 5.2 7.9 31.3 31.3 0 0 0 22.2 3.5M347.8 121.2a7.5 7.5 0 0 0 1 10.2 24.4 24.4 0 0 0 16.4 5.9 33.4 33.4 0 0 0 8.9-.9"/>
<path d="M347.8 121.2a7.2 7.2 0 0 0 0 10.6 21.1 21.1 0 0 0 12.4 6 35.2 35.2 0 0 0 12.7-.1M356.2 121.8a4.9 4.9 0 0 0 .6 8.4 18.4 18.4 0 0 0 18.7 .1 5 5 0 0 0 2.1-7l-1.4-1.5M356.3 121.5l.2 .8h.1M356.5 122.4h.1M356.6 122.5h.1M356.6 122.4h.1M356.6 122.3v.1M363.4 124.6l.3 .5 .4 .1M364.1 125.2h4.3M364.1 126.7h4.3M364.1 125.2v1.5M368.4 125.2v1.5"/>
<path d="M369.1 124.6l-.1 .3-.6 .3M372.9 137.7v10.5M374.1 136.4l-1.2 1.3M375.8 122.3h.2M375.8 122.3l.1 .2M375.9 122.5h.1M376 122.4h.1M376 122.3h.1M384.6 130.3l-10.5 6.1M385.9 130.2l-1.3 .1M385.9 130.2v10.5M387 126.3v10.5a8.1 8.1 0 0 1-1.1 3.9"/>
<path d="M282 140.7l1.2 1.3 10.5 6M293.7 148l1.3 .2M316.3 145.3a31.3 31.3 0 0 1-22.6 2.7M351.6 145.3a31.4 31.4 0 0 0 22.5 2.7M374.1 148l-1.2 .2M385.9 140.7l-1.3 1.3-10.5 6"/>
</g>
<path d="M69.6 40.3l2.1 1.3-.5 .6z" fill="#f0f"/>
<path d="M69.6 40.3l2.1 1.3-.5 .6zM88.3 57.4h28.4M38 83.9h21.2M38 94.3h22.4M39.2 83.9l.4 2.4h-.7z" fill="none" stroke="#f0f" stroke-width=".25"/>
<path d="M39.2 83.9l.4 2.4h-.7z" fill="#f0f"/>
<path d="M38.9 91.9h.7l-.4 2.4z" fill="none" stroke="#f0f" stroke-width=".25"/>
<path d="M38.9 91.9h.7l-.4 2.4z" fill="#f0f"/>
<path d="M39.2 58.5v35.8M173.2 50.3h59M231 50.3l.4 2.4h-.8zM173.2 78.3h59" fill="none" stroke="#f0f" stroke-width=".25"/>
<path d="M231 50.3l.4 2.4h-.8z" fill="#f0f"/>
<path d="M230.6 75.9h.8l-.4 2.4z" fill="none" stroke="#f0f" stroke-width=".25"/>
<path d="M230.6 75.9h.8l-.4 2.4z" fill="#f0f"/>
<path d="M209.6 47.7h9.1l-1.5 2.6-1.5-2.6-1.5 2.6-1.5-2.6-1.6 2.6zM231 50.3v28M163.1 74.7l37.6 37.7M182.9 60.6l34.8 34.8M214.8 95.9l2-1.4-1.4 2z" fill="none" stroke="#f0f" stroke-width=".25"/>
<path d="M214.8 95.9l2-1.4-1.4 2z" fill="#f0f"/>
<path d="M201.3 109.5l.5 .6-2 1.4z" fill="none" stroke="#f0f" stroke-width=".25"/>
<path d="M201.3 109.5l.5 .6-2 1.4z" fill="#f0f"/>
<path d="M148.2 40l12 12M194.5 38.9l1.4 1.9-2-1.3zM196.8 40l-12.1 12M182.7 60.5l24.3 24.2M205 79l4.3 4.3-2.9 .7 .7-2.9-2.9 .8zM216.8 94.5l-17 17" fill="none" stroke="#f0f" stroke-width=".25"/>
<path d="M194.5 38.9l1.4 1.9-2-1.3z" fill="#f0f"/>
<path d="M150.5 38.9l.5 .6-2 1.3z" fill="none" stroke="#f0f" stroke-width=".25"/>
<path d="M150.5 38.9l.5 .6-2 1.3z" fill="#f0f"/>
<path d="M196.8 40l-12.1 12M149 40.8a33.3 33.3 0 0 1 46.9 0M184.7 76.6l12.1 12M197.3 85.8l.6 .5-2 1.5z" fill="none" stroke="#f0f" stroke-width=".25"/>
<path d="M197.3 85.8l.6 .5-2 1.5z" fill="#f0f"/>
<path d="M195.9 40.8l2 1.5-.6 .5z" fill="none" stroke="#f0f" stroke-width=".25"/>
<path d="M195.9 40.8l2 1.5-.6 .5z" fill="#f0f"/>
<path d="M148.2 40l12 12M147.1 42.3l1.9-1.5-1.4 2zM195.9 40.8a33.2 33.2 0 0 1 0 47M160.2 76.6l-12 12" fill="none" stroke="#f0f" stroke-width=".25"/>
<path d="M147.1 42.3l1.9-1.5-1.4 2z" fill="#f0f"/>
<path d="M147.1 86.3l.5-.5 1.4 2z" fill="none" stroke="#f0f" stroke-width=".25"/>
<path d="M147.1 86.3l.5-.5 1.4 2z" fill="#f0f"/>
<path d="M149 40.8a33.2 33.2 0 0 0 0 47M160.2 76.6l-12 12M184.7 76.6l12.1 12M149 87.8l2 1.3-.5 .6z" fill="none" stroke="#f0f" stroke-width=".25"/>
<path d="M149 87.8l2 1.3-.5 .6z" fill="#f0f"/>
<path d="M193.9 89.1l2-1.3-1.4 1.9z" fill="none" stroke="#f0f" stroke-width=".25"/>
<path d="M193.9 89.1l2-1.3-1.4 1.9z" fill="#f0f"/>
<path d="M156.1 47.9l4.1 4.1M170 42.1l2.5 .3-2.4 .5zM172.5 41.1v5M149 87.8a33.3 33.3 0 0 0 46.9 0" fill="none" stroke="#f0f" stroke-width=".25"/>
<path d="M170 42.1l2.5 .3-2.4 .5z" fill="#f0f"/>
<path d="M158.5 46.9l.5 .6-2 1.3z" fill="none" stroke="#f0f" stroke-width=".25"/>
<path d="M158.5 46.9l.5 .6-2 1.3z" fill="#f0f"/>
<path d="M172.5 42.4a21.9 21.9 0 0 0-15.5 6.4M159.6 71.5l-24.7 24.8M165.3 77.1l-24.8 24.8M139.9 99.1l1.4 2-1.9-1.4z" fill="none" stroke="#f0f" stroke-width=".25"/>
<path d="M139.9 99.1l1.4 2-1.9-1.4z" fill="#f0f"/>
<path d="M135.7 95.4l2 1.4-.6 .6z" fill="none" stroke="#f0f" stroke-width=".25"/>
<path d="M135.7 95.4l2 1.4-.6 .6z" fill="#f0f"/>
<path d="M159.8 71.3l-18.8 18.8M165.4 77l-18.9 18.9M124.6 84.3l16.7 16.8M141.6 89.5l3 .8-2.2 2.1zM143.8 87.3l2.9 .8-2.1 2.2zM146.3 92.4l2.2-2.1 .8 2.9zM146.3 92.4l.8 2.9-2.9-.8zM177.7 135.8v17.6M200.7 145.2l1.5 1.9-2.1-1.3zM203 146.3l-12.5 12.4" fill="none" stroke="#f0f" stroke-width=".25"/>
<path d="M200.7 145.2l1.5 1.9-2.1-1.3z" fill="#f0f"/>
<path d="M177.7 137l2.4-.3v.8z" fill="none" stroke="#f0f" stroke-width=".25"/>
<path d="M177.7 137l2.4-.3v.8z" fill="#f0f"/>
<path d="M177.7 137a34.5 34.5 0 0 1 24.5 10.1M145.4 171.6h14.1M146.6 171.6l.5 2.3-.8 .1zM164.9 184.4l-10 10" fill="none" stroke="#f0f" stroke-width=".25"/>
<path d="M146.6 171.6l.5 2.3-.8 .1z" fill="#f0f"/>
<path d="M153.8 192.1l.6-.6 1.3 2z" fill="none" stroke="#f0f" stroke-width=".25"/>
<path d="M153.8 192.1l.6-.6 1.3 2z" fill="#f0f"/>
<path d="M136 151.8h11.4l42 27.4M137.3 148.8a2.89 2.89 0 0 0 0 2.3M146.1 148.8a2.52 2.52 0 0 1 0 2.3M146.6 171.6a30.8 30.8 0 0 0 9.1 21.9M187.6 177.6l1.8 1.6-2.2-.9z" fill="none" stroke="#f0f" stroke-width=".25"/>
<path d="M187.6 177.6l1.8 1.6-2.2-.9z" fill="#f0f"/>
<path d="M166 163.9l2.2 1-.4 .7z" fill="none" stroke="#f0f" stroke-width=".25"/>
<path d="M166 163.9l2.2 1-.4 .7z" fill="#f0f"/>
<path d="M186.6 166.3l19.4 12.6" fill="none" stroke="#f0f" stroke-width=".25"/>
<path d="M186.6 166.3l2.2 1-.5 .6z" fill="#f0f"/>
<path d="M186.6 166.3l2.2 1-.5 .6zM206 178.9h47.4M35 205.4h12.5M35 204.6h11.8M36.2 205.4l.4 2.4h-.8z" fill="none" stroke="#f0f" stroke-width=".25"/>
<path d="M36.2 205.4l.4 2.4h-.8z" fill="#f0f"/>
<path d="M35.8 202.2h.8l-.4 2.4z" fill="none" stroke="#f0f" stroke-width=".25"/>
<path d="M35.8 202.2h.8l-.4 2.4z" fill="#f0f"/>
<path d="M36.2 199.9v24.6M111.9 205.4v5.8" fill="none" stroke="#f0f" stroke-width=".25"/>
<path d="M306.8 264.9h3l-1.5 2.6zM312.2 264.9h6l-1.5 2.6-1.5-2.6-1.5 2.6zM319.1 264.9h9l-1.5 2.6-1.5-2.6-1.5 2.6-1.5-2.6-1.5 2.6z" fill="none" stroke="#000" stroke-width=".25"/>
<path d="M110.5 205.4h2.8l-1.4 2.4z" fill="#f0f"/>
<path d="M68.2 71.5h10M61.5 205.4h51.6M110.3 211.2h3.2v4.8h-3.2z" fill="none" stroke="#f0f" stroke-width=".25"/>
<path d="M68.2 71.5l2.4-.5v.8z" fill="#f0f"/>
<path d="M68.2 71.5l2.4-.5v.8zM68.2 70.2v8.1M78.2 69h14.8v4.8h-14.8zM83 69v4.8M88.2 69v4.8M60.7 239.3l-12.9 29.4h-28.3M59.3 241.3l.8 .4-1.4 2zM34.1 262.6a5.9 5.9 0 0 0 0 5.5M46.1 262.6a5.9 5.9 0 0 1 0 5.5" fill="none" stroke="#f0f" stroke-width=".25"/>
<path d="M59.3 241.3l.8 .4-1.4 2z" fill="#f0f"/>
<path d="M57.6 246.3l-.6 2.4-.7-.3z" fill="none" stroke="#f0f" stroke-width=".25"/>
<path d="M57.6 246.3l-.6 2.4-.7-.3z" fill="#f0f"/>
<path d="M80.2 188.5l.6 .5-1.9 1.6zM94.2 181.3h-7.4l-7.9 9.3" fill="none" stroke="#f0f" stroke-width=".25"/>
<path d="M80.2 188.5l.6 .5-1.9 1.6z" fill="#f0f"/>
<g fill="none" stroke="#f0f" stroke-width=".25">
<path d="M352.3 39.7a15.3 15.3 0 0 0 0 13.7M354.2 36.7l-1 1.4M368.4 31.2a15.1 15.1 0 0 0-13 4.2M370.2 31.5l1.6 .5M373.4 32.8a15.1 15.1 0 0 1 8.1 11.1M353.2 54.9l1 1.4M355.5 57.6a15.3 15.3 0 0 0 13 4.2M381.5 49.1a15.2 15.2 0 0 1-8 11.1M381.7 45.6v1.7M371.8 61l-1.6 .5M319.6 156.7a29.6 29.6 0 0 0-11.4 8.2M322.9 155.5l-1.6 .5"/>
<path d="M324.6 155a30.9 30.9 0 0 1 14.1 0M340.4 155.5l1.6 .5M343.7 156.6a29.6 29.6 0 0 1 11.4 8.3M305.1 169.2a30.7 30.7 0 0 0-4.3 13.4M307.1 166.3l-1 1.4M356.2 166.3l1 1.4M358.2 169.2a31.1 31.1 0 0 1 4.4 13.3M300.7 184.4v1.7M300.8 187.9a30.6 30.6 0 0 0 4.3 13.4M312.8 197.2l-21.6 9M362.6 187.8a30.6 30.6 0 0 1-4.4 13.4M362.7 184.3v1.8"/>
<path d="M306.1 202.7l1 1.4M308.3 205.5a31.8 31.8 0 0 0 11.3 8.3M321.3 214.4l1.6 .5M324.7 215.4a30.9 30.9 0 0 0 14 0M342.1 214.4l-1.6 .5M355.1 205.5a29.9 29.9 0 0 1-11.4 8.2M357.2 202.7l-.9 1.4"/>
</g>
<g fill="none" stroke="#000" stroke-width=".3">
<path d="M311.7 169.9v18.1a8.5 8.5 0 0 0 4 6.9 22.5 22.5 0 0 0 8.6 3.8l1.7-2v-20.7h11.4v20.7l1.6 2a18.9 18.9 0 0 0 11.3-6.5 7.5 7.5 0 0 0 1.4-4.2v-18.1M318.5 161.2a11.7 11.7 0 0 0-6.6 7.2 8.2 8.2 0 0 0 3.6 8.3 22.7 22.7 0 0 0 10.5 4.3M326 178.9a18.5 18.5 0 0 1-11.5-6.1 6.7 6.7 0 0 1 .7-9.1 19.4 19.4 0 0 1 10.8-5.2v3h11.4v-3a18.2 18.2 0 0 1 11.5 6.2 6.7 6.7 0 0 1-.8 9 19 19 0 0 1-10.7 5.2M326 179.3h11.4M328.7 167.7a5 5 0 0 1 6.1 .2 1.5 1.5 0 0 1-.8 2.4 4.9 4.9 0 0 1-5.7-.9 1.42 1.42 0 0 1 .4-1.7zM344.8 161.2a11.9 11.9 0 0 1 6.7 7.2 8.4 8.4 0 0 1-3.6 8.3 23.2 23.2 0 0 1-10.5 4.3M312.5 199.3v10.2M312.5 199.3h4.9M313.1 196h4.1M313.1 196l-.6 3.3M314.7 194.1l-1.6 1.9M317.4 196v8.5h-4.3"/>
<path d="M326 196.2h11.4M346 196v8.5h4.3M346 199.3h4.8M346.1 196h4.2M348.6 194.1l1.7 1.9M350.3 196l.5 3.3M350.8 199.3v10.2M313.1 204.5a16.9 16.9 0 0 0 9.6 6l1.6 .4M313.1 204.5l-.6 1.4M317.4 200.2a7.8 7.8 0 0 0 5.4 6.5 22.5 22.5 0 0 0 19-.6 7.6 7.6 0 0 0 4.2-5.9M324.3 208.5h14.7M324.3 208.5l1.7 2.3v4.9"/>
<path d="M324.3 210.9l1.7 2.7M324.3 208.5v2.4M339 208.5l-1.6 2.3v4.8M339 210.9l-1.6 2.7M339 208.5v2.4M350.3 204.5a16.9 16.9 0 0 1-9.6 6l-1.7 .4M350.3 204.5l.5 1.4"/>
</g>
<path d="M324.1 221.6h15.1" fill="none" stroke="#f0f" stroke-width=".34"/>
<path d="M310.5 197.8l2.3-.6-2 1.3z" fill="#f0f"/>
<path d="M328.1 176l-36.3 30M310.5 197.8l2.3-.6-2 1.3zM259.2 206.2h32" fill="none" stroke="#f0f" stroke-width=".25"/>
<path d="M326 177.2l2.1-1.2-1.6 1.9z" fill="#f0f"/>
<path d="M326 177.2l2.1-1.2-1.6 1.9zM337.4 196.7l-45.6 9.3" fill="none" stroke="#f0f" stroke-width=".25"/>
<path d="M335 196.8l2.4-.1-2.3 .9z" fill="#f0f"/>
<path d="M335 196.8l2.4-.1-2.3 .9z" fill="none" stroke="#f0f" stroke-width=".25"/>
<text font-size="7.7" fill="#f00" x="264.7" y="248.1">PRECISION AUTOMATION &amp; ROBOTICS INDIA LTD</text>
<text font-size="6" fill="#f0f" x="335.6" y="281.7">PAB87S010051</text>
<text font-size="5.9" fill="#f0f" x="385.4" y="282.1">00</text>
<g font-size="4.9">
<text x="310.4" y="267.2">(</text>
<text x="328.4" y="267.2">)</text>
</g>
<text font-size="4.3" fill="#f0f" x="306.1" y="257.4">SLOTTED SHAFT</text>
<g font-size="4.2" fill="#800000">
<text x="35.4" y="9">1</text>
<text x="87.6" y="9">2</text>
<text x="136.6" y="9">3</text>
<text x="185.6" y="9">4</text>
<text x="234.6" y="9">5</text>
<text x="283.6" y="9">6</text>
<text x="332.6" y="9">7</text>
<text x="382.6" y="9">8</text>
<text x="10.5" y="38.7">F</text>
<text x="410.5" y="38.7">F</text>
<text x="10.5" y="80.6">E</text>
<text x="410.5" y="80.6">E</text>
<text x="10.3" y="125.6">D</text>
<text x="410.2" y="125.6">D</text>
<text x="10.3" y="170.6">C</text>
<text x="410.2" y="170.6">C</text>
<text x="10.3" y="215.6">B</text>
<text x="410.2" y="215.6">B</text>
<text x="10" y="265.6">A</text>
<text x="410" y="265.6">A</text>
<text x="35.4" y="291">1</text>
<text x="87.6" y="291">2</text>
<text x="136.6" y="291">3</text>
<text x="185.6" y="291">4</text>
<text x="234.6" y="291">5</text>
<text x="283.6" y="291">6</text>
<text x="332.6" y="291">7</text>
<text x="382.6" y="291">8</text>
</g>
<g font-size="4.2" fill="#f0f">
<text x="227.7" y="13.8">NOTE : STANDARD FASTENER TORQUE AS PER PST/DES/01 TABLE-A</text>
<text x="369" y="13.7">PFR/DES/07/REV-01</text>
</g>
<g font-size="3.9" fill="#800000">
<text x="225.2" y="238.8">REVISION</text>
<text x="275.1" y="238.8">DESCRIPTION</text>
<text x="334.4" y="238.6">DCR. NO.</text>
<text x="351.8" y="238.6">DATE</text>
<text x="364.9" y="238.5">DRN.BY</text>
</g>
<g font-size="3.7" fill="#f0f">
<text x="230.5" y="71.9" transform="rotate(-90 230.5 71.9)">O28-0.04</text>
<text x="78.9" y="72.6">n</text>
<text x="42.4" y="101.1">O20-0.2</text>
<text x="137.7" y="151.1">O 28</text>
<text x="60.6" y="215">O58-0.05</text>
<text x="20.4" y="268.1">O 4 H7</text>
</g>
<text font-size="3.5" fill="#00f" x="224.9" y="254.5">www.parirobotics.com</text>
<g font-size="3.4" fill="#f0f">
<text x="169.9" y="30.5">90°</text>
<text x="161.5" y="44.5" transform="rotate(-22 161.5 44.5)">45°</text>
<text x="93.9" y="56.8">M6 x 10 DEEP</text>
<text x="227.3" y="64.4" transform="rotate(-90 227.3 64.4)">-0.03</text>
<text x="138.7" y="66.8" transform="rotate(-90 138.7 66.8)">90°</text>
<text x="205.1" y="66.8" transform="rotate(-90 205.1 66.8)">90°</text>
<text x="365" y="66.8">C</text>
<text x="38.6" y="73.2" transform="rotate(-90 38.6 73.2)">14.5</text>
<text x="83.2" y="72.6">0.1 A</text>
<text x="42.2" y="80.4" transform="rotate(-90 42.2 80.4)">SLOT DEPTH</text>
<text x="129.5" y="83.9" transform="rotate(45 129.5 83.9)">+0.04</text>
<text x="123.1" y="87" transform="rotate(45 123.1 87)">TYP</text>
<text x="125.6" y="84.5" transform="rotate(45 125.6 84.5)">8+0.03</text>
<text x="100.7" y="93.1" transform="rotate(-90 100.7 93.1)">16.5</text>
<text x="49.9" y="98">-0.1</text>
<text x="169.9" y="96.9">90°</text>
<text x="204.5" y="101.6" transform="rotate(-45 204.5 101.6)">-0.03</text>
<text x="100.7" y="102.7" transform="rotate(-90 100.7 102.7)">10.5</text>
<text x="203.7" y="106.8" transform="rotate(-45 203.7 106.8)">24-0.05</text>
<text x="208.1" y="107.4" transform="rotate(-45 208.1 107.4)">TYP</text>
<text x="162.5" y="115">SECTION A-A</text>
<text x="28.6" y="137.5" transform="rotate(-90 28.6 137.5)">142</text>
<text x="188.8" y="138.1" transform="rotate(22 188.8 138.1)">45°</text>
<text x="38.6" y="147.1" transform="rotate(-90 38.6 147.1)">115</text>
<text x="100.7" y="149.9" transform="rotate(-90 100.7 149.9)">123</text>
<text x="110.7" y="147.4" transform="rotate(-90 110.7 147.4)">170</text>
<text x="42.2" y="154.9" transform="rotate(-90 42.2 154.9)">SLOT DEPTH</text>
<text x="211.7" y="174.8">SLOT DETAILS AS PER</text>
<text x="211.7" y="178.4">SECTION A-A VIEW SLOT</text>
<text x="87.7" y="180.6">R 3</text>
<text x="148.5" y="180.9" transform="rotate(68 148.5 180.9)">45°</text>
<text x="100.7" y="200.1" transform="rotate(-90 100.7 200.1)">20</text>
<text x="169.7" y="206.4">SECTION B-B</text>
<text x="260.1" y="205.7">CH' 2x45v</text>
<text x="260.1" y="209.3">TYP ALL SLOTS</text>
<text x="68.1" y="211.9">-0.03</text>
<text x="110.8" y="214.8">A</text>
<text x="324.1" y="221">DETAIL C</text>
<text x="35.6" y="223.7" transform="rotate(-90 35.6 223.7)">CH1 x 45°</text>
<text x="39.2" y="223.7" transform="rotate(-90 39.2 223.7)">TYP</text>
<text x="97.7" y="246.7" transform="rotate(-90 97.7 246.7)">-0.01</text>
<text x="100.7" y="251" transform="rotate(-90 100.7 251)">52-0.03</text>
<text x="34.9" y="265">+0.012</text>
<text x="36.9" y="268.1">0</text>
<text x="20.4" y="271.7">02 NOs</text>
<text x="61.9" y="275">28±0.02</text>
</g>
<g font-size="3.4" fill="#00f">
<text x="53.4" y="78.6">B</text>
<text x="83.1" y="78.6">B</text>
<text x="53" y="112.4">A</text>
<text x="81.1" y="112.4">A</text>
</g>
<g font-size="3.1" fill="#800000">
<text x="404.4" y="179.5">°</text>
<text x="391.5" y="235.1">LIMITS</text>
<text x="262.6" y="253.2">DESCRIPTION</text>
<text x="386.5" y="253.2">DRAWING TYPE</text>
<text x="261.5" y="262.5">SURFACE AREA</text>
<text x="281.8" y="262.4">FINISH</text>
<text x="305.4" y="262.4">MACHINING</text>
<text x="333.8" y="262.9">MATERIAL :</text>
<text x="354.2" y="262.9">NET WEIGHT-Kg:</text>
<text x="381.7" y="262.7">TEAM NO.</text>
<text x="394.2" y="262.7">SHEET SIZE</text>
<text x="396.7" y="267.5">A3</text>
<text x="261.3" y="272.8">DRN.BY</text>
<text x="275.2" y="272.7">CHKD.BY</text>
<text x="290.3" y="272.8">APPD.BY</text>
<text x="305.4" y="271.9">REFERENCE DWG.</text>
<text x="334.3" y="272.9">DRG./PART CODE</text>
<text x="384.5" y="272.8">REV.</text>
<text x="396.1" y="272.7">SCALE</text>
<text x="305.5" y="281">PART CLASS.</text>
<text x="396.4" y="281.2">SHEET</text>
<text x="261.3" y="285.8">DATE</text>
</g>
<g font-size="3.1" fill="#f0f">
<text x="388.5" y="257.1">MACHINING</text>
<text x="339.5" y="267.1">M.S.</text>
<text x="360.7" y="267">0.97 kg</text>
<text x="381.9" y="267.1">SBP-01</text>
<text x="316.4" y="275.9">---</text>
<text x="398.9" y="276.5">1 :</text>
<text x="316.1" y="284.9">---</text>
<text x="396.1" y="284.9">1 OF 1</text>
</g>
<g font-size="2.8" fill="#800000">
<text x="385.9" y="238.9">Gen Tol.: IS 2102</text>
<text x="224.4" y="258.1">1.ALL DIMENSIONS ARE</text>
<text x="225.9" y="260.9">IN mm</text>
<text x="224.4" y="264.2">2.DO NOT SCALE</text>
<text x="227.1" y="267">DRAWING.</text>
<text x="224.2" y="270.2">3.IF IN DOUBT ,</text>
<text x="226.4" y="273">ASK TEAM MEMBER</text>
<text x="228.9" y="278.8">ALL RIGHTS OF REPRODUCTION &amp;</text>
<text x="229.4" y="282.3">DISTRIBUTION ARE RESERVED</text>
</g>
<g font-size="2.8" fill="#f0f">
<text x="265.1" y="276.8">BDJ</text>
<text x="279.3" y="279.2">SVK</text>
<text x="294.7" y="279.1">SVK</text>
</g>
<g font-size="2.7" fill="#f0f">
<text x="262.1" y="266.5">40.28 in^2</text>
<text x="261.1" y="281">15/10/2017</text>
<text x="275.7" y="285.5">15/10/2017</text>
<text x="290.7" y="285.5">15/10/2017</text>
</g>
<text font-size="2.7" fill="#800000" x="224.9" y="279.4">C</text>
<g font-size="2.5" fill="#800000">
<text x="379.1" y="168.2">DEBURR AND REMOVE SHARP</text>
<text x="379.1" y="171">EDGES UNLESS SHARP EDGE</text>
<text x="379.1" y="173.7">REQUIREMENT SPECIFIED.</text>
<text x="380.7" y="177">UNSP.RADII</text>
<text x="383.9" y="179.5">0.5 R</text>
<text x="395.9" y="177">UNSP.CHF.</text>
<text x="397.5" y="179.4">0.5 X 45</text>
<text x="382.9" y="188.7">UP TO 10</text>
<text x="401.4" y="187.9">±1 °</text>
<text x="380.1" y="195.6">50 UP TO 120</text>
<text x="380.3" y="192.2">10 UP TO 50</text>
<text x="399.3" y="192.1">±0 °30'</text>
<text x="399.3" y="195.4">±0 °20'</text>
<text x="379" y="199.1">120 UP TO 400</text>
<text x="399.3" y="199.3">±0 °10'</text>
<text x="380.2" y="207.1">0.5 UP TO 3</text>
<text x="401" y="207.2">±0.1</text>
<text x="382.3" y="210.9">3 UP TO 6</text>
<text x="382.3" y="214.6">6 UP TO 30</text>
<text x="401" y="210.9">±0.1</text>
<text x="401" y="214.7">±0.2</text>
<text x="381.1" y="218.4">30 UP TO 120</text>
<text x="401" y="218.4">±0.3</text>
<text x="379.5" y="225.8">315 UP TO 1000</text>
<text x="379.8" y="222.1">120 UP TO 315</text>
<text x="401" y="222.2">±0.5</text>
<text x="401" y="225.9">±0.8</text>
<text x="378.8" y="230.1">1000 UP TO 2000</text>
<text x="401" y="230.2">±1.2</text>
</g>
<text font-size="2.5" fill="#f0f" x="285.9" y="265.6">NO FINISH</text>
<g font-size="2.1" fill="#800000">
<text x="384.4" y="182.5">UNSPECIFIED TOL.(M/C)</text>
<text x="384.4" y="184.5">FOR ANGULAR IN mm.</text>
<text x="383.2" y="202.2">UNSPECIFIED TOL.(M/C)</text>
<text x="383.2" y="204.3">FOR LINEAR IN mm.</text>
</g>
<text font-size="2.1" fill="#f0f" x="7.2" y="286.3" transform="rotate(-90 7.2 286.3)">\\parienggnew\BUSINESS PRODUCTS 1\Product Development\2017-18\Rotor Assembly\1-Mechanical Design\5-Part Assembly Drawings\New Concept\PAB87S010051.00.dft</text>
</svg>
